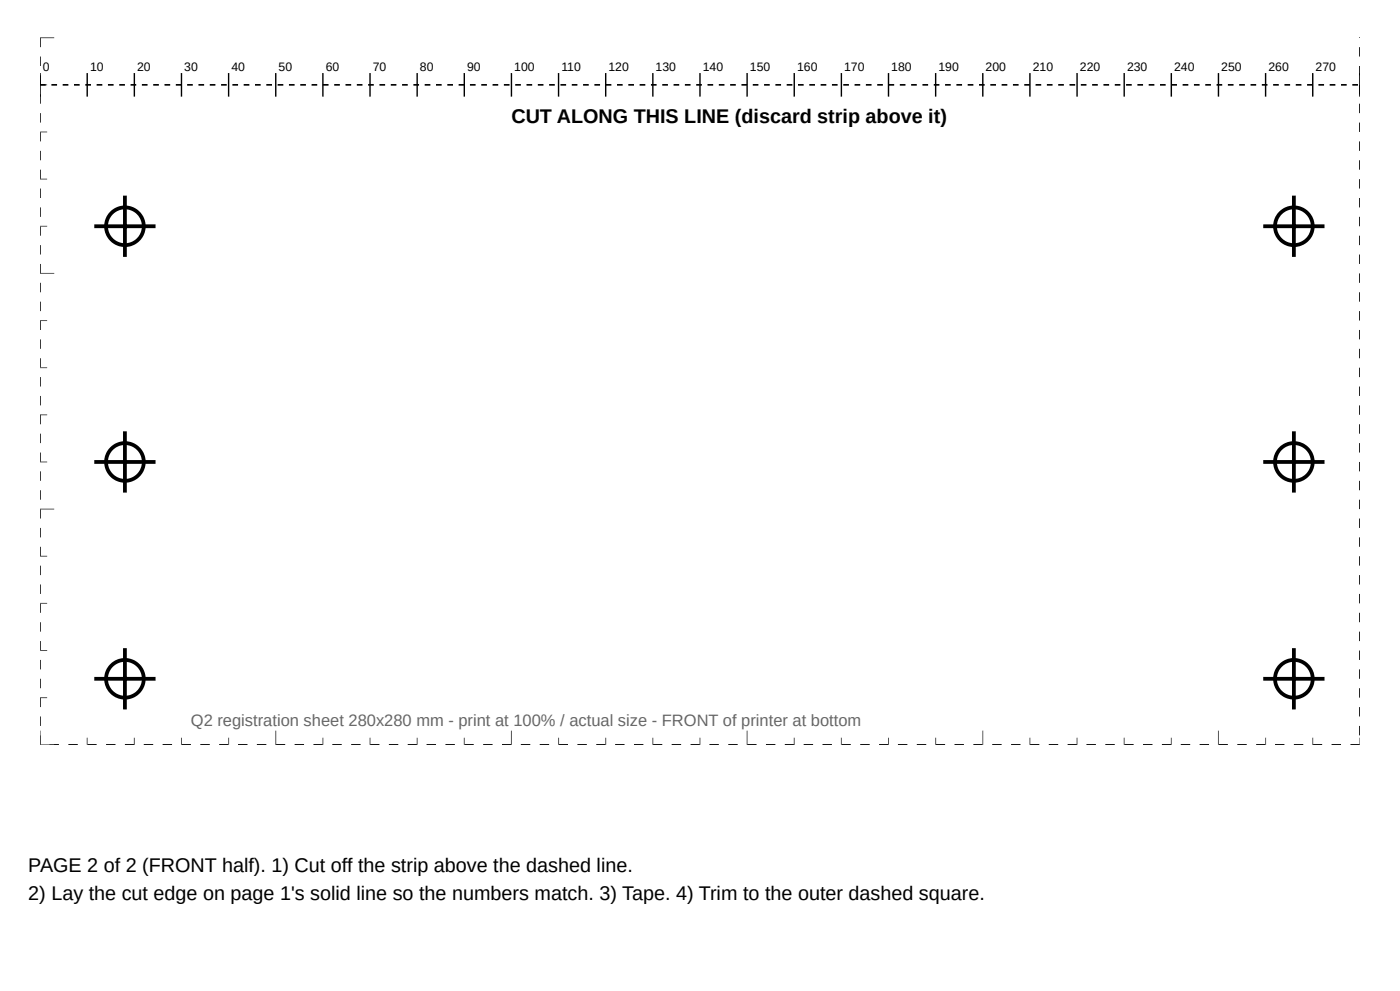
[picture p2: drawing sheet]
<svg xmlns="http://www.w3.org/2000/svg" width="297mm" height="210mm" viewBox="0 0 297 210" stroke-linecap="round" stroke-linejoin="round" font-family="sans-serif">
<g fill="#000">
<path d="M8.5 17.8h1.2v.4h-1.2zM10.9 17.8h1.2v.4h-1.2zM13.3 17.8h1.2v.4h-1.2zM15.7 17.8h1.2v.4h-1.2zM18.1 17.8h1.2v.4h-1.2zM20.5 17.8h1.2v.4h-1.2zM22.9 17.8h1.2v.4h-1.2zM25.3 17.8h1.2v.4h-1.2zM27.7 17.8h1.2v.4h-1.2zM30.1 17.8h1.2v.4h-1.2zM32.5 17.8h1.2v.4h-1.2zM34.9 17.8h1.2v.4h-1.2zM37.3 17.8h1.2v.4h-1.2zM39.7 17.8h1.2v.4h-1.2zM42.1 17.8h1.2v.4h-1.2zM44.5 17.8h1.2v.4h-1.2zM46.9 17.8h1.2v.4h-1.2zM49.3 17.8h1.2v.4h-1.2zM51.7 17.8h1.2v.4h-1.2zM54.1 17.8h1.2v.4h-1.2zM56.5 17.8h1.2v.4h-1.2zM58.9 17.8h1.2v.4h-1.2zM61.3 17.8h1.2v.4h-1.2zM63.7 17.8h1.2v.4h-1.2zM66.1 17.8h1.2v.4h-1.2zM68.5 17.8h1.2v.4h-1.2zM70.9 17.8h1.2v.4h-1.2zM73.3 17.8h1.2v.4h-1.2zM75.7 17.8h1.2v.4h-1.2zM78.1 17.8h1.2v.4h-1.2zM80.5 17.8h1.2v.4h-1.2zM82.9 17.8h1.2v.4h-1.2zM85.3 17.8h1.2v.4h-1.2zM87.7 17.8h1.2v.4h-1.2zM90.1 17.8h1.2v.4h-1.2zM92.5 17.8h1.2v.4h-1.2zM94.9 17.8h1.2v.4h-1.2zM97.3 17.8h1.2v.4h-1.2zM99.7 17.8h1.2v.4h-1.2zM102.1 17.8h1.2v.4h-1.2zM104.5 17.8h1.2v.4h-1.2zM106.9 17.8h1.2v.4h-1.2zM109.3 17.8h1.2v.4h-1.2zM111.7 17.8h1.2v.4h-1.2zM114.1 17.8h1.2v.4h-1.2zM116.5 17.8h1.2v.4h-1.2zM118.9 17.8h1.2v.4h-1.2zM121.3 17.8h1.2v.4h-1.2zM123.7 17.8h1.2v.4h-1.2zM126.1 17.8h1.2v.4h-1.2zM128.5 17.8h1.2v.4h-1.2zM130.9 17.8h1.2v.4h-1.2zM133.3 17.8h1.2v.4h-1.2zM135.7 17.8h1.2v.4h-1.2zM138.1 17.8h1.2v.4h-1.2zM140.5 17.8h1.2v.4h-1.2zM142.9 17.8h1.2v.4h-1.2zM145.3 17.8h1.2v.4h-1.2zM147.7 17.8h1.2v.4h-1.2zM150.1 17.8h1.2v.4h-1.2zM152.5 17.8h1.2v.4h-1.2zM154.9 17.8h1.2v.4h-1.2zM157.3 17.8h1.2v.4h-1.2zM159.7 17.8h1.2v.4h-1.2zM162.1 17.8h1.2v.4h-1.2zM164.5 17.8h1.2v.4h-1.2zM166.9 17.8h1.2v.4h-1.2zM169.3 17.8h1.2v.4h-1.2zM171.7 17.8h1.2v.4h-1.2zM174.1 17.8h1.2v.4h-1.2zM176.5 17.8h1.2v.4h-1.2zM178.9 17.8h1.2v.4h-1.2zM181.3 17.8h1.2v.4h-1.2zM183.7 17.8h1.2v.4h-1.2zM186.1 17.8h1.2v.4h-1.2zM188.5 17.8h1.2v.4h-1.2zM190.9 17.8h1.2v.4h-1.2zM193.3 17.8h1.2v.4h-1.2zM195.7 17.8h1.2v.4h-1.2zM198.1 17.8h1.2v.4h-1.2zM200.5 17.8h1.2v.4h-1.2zM202.9 17.8h1.2v.4h-1.2zM205.3 17.8h1.2v.4h-1.2zM207.7 17.8h1.2v.4h-1.2zM210.1 17.8h1.2v.4h-1.2zM212.5 17.8h1.2v.4h-1.2zM214.9 17.8h1.2v.4h-1.2zM217.3 17.8h1.2v.4h-1.2zM219.7 17.8h1.2v.4h-1.2zM222.1 17.8h1.2v.4h-1.2zM224.5 17.8h1.2v.4h-1.2zM226.9 17.8h1.2v.4h-1.2zM229.3 17.8h1.2v.4h-1.2zM231.7 17.8h1.2v.4h-1.2zM234.1 17.8h1.2v.4h-1.2zM236.5 17.8h1.2v.4h-1.2zM238.9 17.8h1.2v.4h-1.2zM241.3 17.8h1.2v.4h-1.2zM243.7 17.8h1.2v.4h-1.2zM246.1 17.8h1.2v.4h-1.2zM248.5 17.8h1.2v.4h-1.2zM250.9 17.8h1.2v.4h-1.2zM253.3 17.8h1.2v.4h-1.2zM255.7 17.8h1.2v.4h-1.2zM258.1 17.8h1.2v.4h-1.2zM260.5 17.8h1.2v.4h-1.2zM262.9 17.8h1.2v.4h-1.2zM265.3 17.8h1.2v.4h-1.2zM267.7 17.8h1.2v.4h-1.2zM270.1 17.8h1.2v.4h-1.2zM272.5 17.8h1.2v.4h-1.2zM274.9 17.8h1.2v.4h-1.2zM277.3 17.8h1.2v.4h-1.2zM279.7 17.8h1.2v.4h-1.2zM282.1 17.8h1.2v.4h-1.2zM284.5 17.8h1.2v.4h-1.2zM286.9 17.8h1.2v.4h-1.2z"/>
<path d="M12.5 7.9h2zM16.5 7.9h2zM20.5 7.9h2zM24.5 7.9h2zM28.5 7.9h2zM32.5 7.9h2zM36.5 7.9h2zM40.5 7.9h2zM44.5 7.9h2zM48.5 7.9h2zM52.5 7.9h2zM56.5 7.9h2zM60.5 7.9h2zM64.5 7.9h2zM68.5 7.9h2zM72.5 7.9h2zM76.5 7.9h2zM80.5 7.9h2zM84.5 7.9h2zM88.5 7.9h2zM92.5 7.9h2zM96.5 7.9h2zM100.5 7.9h2zM104.5 7.9h2zM108.5 7.9h2zM112.5 7.9h2zM116.5 7.9h2zM120.5 7.9h2zM124.5 7.9h2zM128.5 7.9h2zM132.5 7.9h2zM136.5 7.9h2zM140.5 7.9h2zM144.5 7.9h2zM148.5 7.9h2zM152.5 7.9h2zM156.5 7.9h2zM160.5 7.9h2zM164.5 7.9h2zM168.5 7.9h2zM172.5 7.9h2zM176.5 7.9h2zM180.5 7.9h2zM184.5 7.9h2zM188.5 7.9h2zM192.5 7.9h2zM196.5 7.9h2zM200.5 7.9h2zM204.5 7.9h2zM208.5 7.9h2zM212.5 7.9h2zM216.5 7.9h2zM220.5 7.9h2zM224.5 7.9h2zM228.5 7.9h2zM232.5 7.9h2zM236.5 7.9h2zM240.5 7.9h2zM244.5 7.9h2zM248.5 7.9h2zM252.5 7.9h2zM256.5 7.9h2zM260.5 7.9h2zM264.5 7.9h2zM268.5 7.9h2zM272.5 7.9h2zM276.5 7.9h2zM280.5 7.9h2zM284.5 7.9h2zM288.3 7.9h.2zM288.3 7.9h.2zM288.3 7.9h.2zM288.3 7.9h.2zM288.3 7.9h.2zM288.3 7.9h.2zM288.3 7.9h.2zM288.3 7.9h.2zM288.3 7.9h.2zM288.3 7.9h.2zM288.3 7.9h.2zM288.3 7.9h.2zM288.3 7.9h.2zM288.3 7.9h.2zM288.3 7.9h.2zM288.3 7.9h.2zM288.3 7.9h.2zM288.3 7.9h.2zM288.3 7.9h.2zM288.3 7.9h.2zM288.3 7.9h.2zM288.3 7.9h.2zM288.3 7.9h.2zM288.3 7.9h.2zM288.3 7.9h.2zM288.3 7.9h.2zM288.3 7.9h.2zM288.3 7.9h.2zM288.3 7.9h.2zM288.3 7.9h.2zM288.3 7.9h.2zM288.3 7.9h.2zM288.3 7.9l.2 .1zM288.3 10h.2v2h-.2zM288.3 14h.2v2h-.2zM288.3 18h.2v2h-.2zM288.3 22h.2v2h-.2zM288.3 26h.2v2h-.2zM288.3 30h.2v2h-.2zM288.3 34h.2v2h-.2zM288.3 38h.2v2h-.2zM288.3 42h.2v2h-.2zM288.3 46h.2v2h-.2zM288.3 50h.2v2h-.2zM288.3 54h.2v2h-.2zM288.3 58h.2v2h-.2zM288.3 62h.2v2h-.2zM288.3 66h.2v2h-.2zM288.3 70h.2v2h-.2zM288.3 74h.2v2h-.2zM288.3 78h.2v2h-.2zM288.3 82h.2v2h-.2zM288.3 86h.2v2h-.2zM288.3 90h.2v2h-.2zM288.3 94h.2v2h-.2zM288.3 98h.2v2h-.2zM288.3 102h.2v2h-.2zM288.3 106h.2v2h-.2zM288.3 110h.2v2h-.2zM288.3 114h.2v2h-.2zM288.3 118h.2v2h-.2zM288.3 122h.2v2h-.2zM288.3 126h.2v2h-.2zM288.3 130h.2v2h-.2zM288.3 134h.2v2h-.2zM288.3 138h.2v2h-.2zM288.3 142h.2v2h-.2zM288.3 146h.2v2h-.2zM288.3 150h.2v2h-.2zM288.3 154h.2v2h-.2zM286.5 157.8h2v.2h-2zM282.5 157.8h2v.2h-2zM278.5 157.8h2v.2h-2zM274.5 157.8h2v.2h-2zM270.5 157.8h2v.2h-2zM266.5 157.8h2v.2h-2zM262.5 157.8h2v.2h-2zM258.5 157.8h2v.2h-2zM254.5 157.8h2v.2h-2zM250.5 157.8h2v.2h-2zM246.5 157.8h2v.2h-2zM242.5 157.8h2v.2h-2zM238.5 157.8h2v.2h-2zM234.5 157.8h2v.2h-2zM230.5 157.8h2v.2h-2zM226.5 157.8h2v.2h-2zM222.5 157.8h2v.2h-2zM218.5 157.8h2v.2h-2zM214.5 157.8h2v.2h-2zM210.5 157.8h2v.2h-2zM206.5 157.8h2v.2h-2zM202.5 157.8h2v.2h-2zM198.5 157.8h2v.2h-2zM194.5 157.8h2v.2h-2zM190.5 157.8h2v.2h-2zM186.5 157.8h2v.2h-2zM182.5 157.8h2v.2h-2zM178.5 157.8h2v.2h-2zM174.5 157.8h2v.2h-2zM170.5 157.8h2v.2h-2zM166.5 157.8h2v.2h-2zM162.5 157.8h2v.2h-2zM158.5 157.8h2v.2h-2zM154.5 157.8h2v.2h-2zM150.5 157.8h2v.2h-2zM146.5 157.8h2v.2h-2zM142.5 157.8h2v.2h-2zM138.5 157.8h2v.2h-2zM134.5 157.8h2v.2h-2zM130.5 157.8h2v.2h-2zM126.5 157.8h2v.2h-2zM122.5 157.8h2v.2h-2zM118.5 157.8h2v.2h-2zM114.5 157.8h2v.2h-2zM110.5 157.8h2v.2h-2zM106.5 157.8h2v.2h-2zM102.5 157.8h2v.2h-2zM98.5 157.8h2v.2h-2zM94.5 157.8h2v.2h-2zM90.5 157.8h2v.2h-2zM86.5 157.8h2v.2h-2zM82.5 157.8h2v.2h-2zM78.5 157.8h2v.2h-2zM74.5 157.8h2v.2h-2zM70.5 157.8h2v.2h-2zM66.5 157.8h2v.2h-2zM62.5 157.8h2v.2h-2zM58.5 157.8h2v.2h-2zM54.5 157.8h2v.2h-2zM50.5 157.8h2v.2h-2zM46.5 157.8h2v.2h-2zM42.5 157.8h2v.2h-2zM38.5 157.8h2v.2h-2zM34.5 157.8h2v.2h-2zM30.5 157.8h2v.2h-2zM26.5 157.8h2v.2h-2zM22.5 157.8h2v.2h-2zM18.5 157.8h2v.2h-2zM14.5 157.8h2v.2h-2zM10.5 157.8h2v.2h-2zM8.5 156h.2v2h-.2zM8.5 152h.2v2h-.2zM8.5 148h.2v2h-.2zM8.5 144h.2v2h-.2zM8.5 140h.2v2h-.2zM8.5 136h.2v2h-.2zM8.5 132h.2v2h-.2zM8.5 128h.2v2h-.2zM8.5 124h.2v2h-.2zM8.5 120h.2v2h-.2zM8.5 116h.2v2h-.2zM8.5 112h.2v2h-.2zM8.5 108h.2v2h-.2zM8.5 104h.2v2h-.2zM8.5 100h.2v2h-.2zM8.5 96h.2v2h-.2zM8.5 92h.2v2h-.2zM8.5 88h.2v2h-.2zM8.5 84h.2v2h-.2zM8.5 80h.2v2h-.2zM8.5 76h.2v2h-.2zM8.5 72h.2v2h-.2zM8.5 68h.2v2h-.2zM8.5 64h.2v2h-.2zM8.5 60h.2v2h-.2zM8.5 56h.2v2h-.2zM8.5 52h.2v2h-.2zM8.5 48h.2v2h-.2zM8.5 44h.2v2h-.2zM8.5 40h.2v2h-.2zM8.5 36h.2v2h-.2zM8.5 32h.2v2h-.2zM8.5 28h.2v2h-.2zM8.5 24h.2v2h-.2zM8.5 20h.2v2h-.2zM8.5 16h.2v2h-.2zM8.5 12h.2v2h-.2zM8.5 8h.2v2h-.2zM8.5 7.9h.2zM8.5 7.9h.2zM8.5 7.9h.2zM8.5 7.9h.2zM8.5 7.9h.2zM8.5 7.9h.2zM8.5 7.9h.2zM8.5 7.9h.2zM8.5 7.9h.2zM8.5 7.9h.2zM8.5 7.9h.2zM8.5 7.9h.2zM8.5 7.9h.2zM8.5 7.9h.2zM8.5 7.9h.2zM8.5 7.9h.2zM8.5 7.9h.2zM8.5 7.9h.2zM8.5 7.9h.2zM8.5 7.9h.2zM8.5 7.9h.2zM8.5 7.9h.2zM8.5 7.9h.2zM8.5 7.9h.2zM8.5 7.9h.2zM8.5 7.9h.2zM8.5 7.9h.2zM8.5 7.9h.2zM8.5 7.9h.2zM8.5 7.9h.2zM8.5 7.9h.2zM8.5 7.9h.2zM8.5 7.9h2z"/>
</g>
<g fill="none" stroke="#555" stroke-width=".21">
<path d="M8.5 18h1.5M8.5 8h3M8.5 38h1.5M8.5 28h1.5M8.5 58h3M8.5 48h1.5M8.5 78h1.5M8.5 68h1.5M8.5 98h1.5M8.5 88h1.5M8.5 118h1.5M8.5 108h3"/>
<path d="M8.5 138h1.5M8.5 128h1.5M8.5 155v3h3M8.5 148h1.5M18.5 156.5v1.5M28.5 156.5v1.5M38.5 156.5v1.5M48.5 156.5v1.5M58.5 155v3M68.5 156.5v1.5M78.5 156.5v1.5M88.5 156.5v1.5"/>
<path d="M98.5 156.5v1.5M108.5 155v3M118.5 156.5v1.5M128.5 156.5v1.5M138.5 156.5v1.5M148.5 156.5v1.5M158.5 155v3M168.5 156.5v1.5M178.5 156.5v1.5M188.5 156.5v1.5M198.5 156.5v1.5M208.5 155v3"/>
<path d="M218.5 156.5v1.5M228.5 156.5v1.5M238.5 156.5v1.5M248.5 156.5v1.5M258.5 155v3M268.5 156.5v1.5M278.5 156.5v1.5M288.5 156.5v1.5"/>
</g>
<g fill="none" stroke="#000" stroke-width=".8" stroke-linecap="butt">
<path d="M20 48h13M26.5 41.5v13M268 48h13M274.5 41.5v13M20 98h13M26.5 91.5v13M268 98h13M274.5 91.5v13M26.5 137.5v13M274.5 137.5v13M20 144h13M268 144h13"/>
<circle cx="26.5" cy="48" r="4"/>
<circle cx="274.5" cy="48" r="4"/>
<circle cx="26.5" cy="98" r="4"/>
<circle cx="274.5" cy="98" r="4"/>
<circle cx="26.5" cy="144" r="4"/>
<circle cx="274.5" cy="144" r="4"/>
</g>
<g fill="none" stroke="#000" stroke-width=".3">
<path d="M8.5 15.5v5M18.5 15.5v5M28.5 15.5v5M38.5 15.5v5M48.5 15.5v5M58.5 15.5v5M68.5 15.5v5M78.5 15.5v5M88.5 15.5v5M98.5 15.5v5M108.5 15.5v5M118.5 15.5v5"/>
<path d="M128.5 15.5v5M138.5 15.5v5M148.5 15.5v5M158.5 15.5v5M168.5 15.5v5M178.5 15.5v5M188.5 15.5v5M198.5 15.5v5M208.5 15.5v5M218.5 15.5v5M228.5 15.5v5M238.5 15.5v5"/>
<path d="M248.5 15.5v5M258.5 15.5v5M268.5 15.5v5M278.5 15.5v5M288.5 15.5v5"/>
</g>
<g font-size="4.2">
<text x="108.5" y="26">CUT ALONG THIS LINE (discard strip above it)</text>
<text x="6" y="185">PAGE 2 of 2 (FRONT half). 1) Cut off the strip above the dashed line.</text>
<text x="6" y="191">2) Lay the cut edge on page 1's solid line so the numbers match. 3) Tape. 4) Trim to the outer dashed square.</text>
</g>
<text font-size="3.5" fill="#666" x="40.5" y="154">Q2 registration sheet 280x280 mm - print at 100% / actual size - FRONT of printer at bottom</text>
<g font-size="2.6">
<text x="9.1" y="15">0</text>
<text x="19.1" y="15">10</text>
<text x="29.1" y="15">20</text>
<text x="39.1" y="15">30</text>
<text x="49.1" y="15">40</text>
<text x="59.1" y="15">50</text>
<text x="69.1" y="15">60</text>
<text x="79.1" y="15">70</text>
<text x="89.1" y="15">80</text>
<text x="99.1" y="15">90</text>
<text x="109.1" y="15">100</text>
<text x="119.1" y="15">110</text>
<text x="129.1" y="15">120</text>
<text x="139.1" y="15">130</text>
<text x="149.1" y="15">140</text>
<text x="159.1" y="15">150</text>
<text x="169.1" y="15">160</text>
<text x="179.1" y="15">170</text>
<text x="189.1" y="15">180</text>
<text x="199.1" y="15">190</text>
<text x="209.1" y="15">200</text>
<text x="219.1" y="15">210</text>
<text x="229.1" y="15">220</text>
<text x="239.1" y="15">230</text>
<text x="249.1" y="15">240</text>
<text x="259.1" y="15">250</text>
<text x="269.1" y="15">260</text>
<text x="279.1" y="15">270</text>
</g>
</svg>
